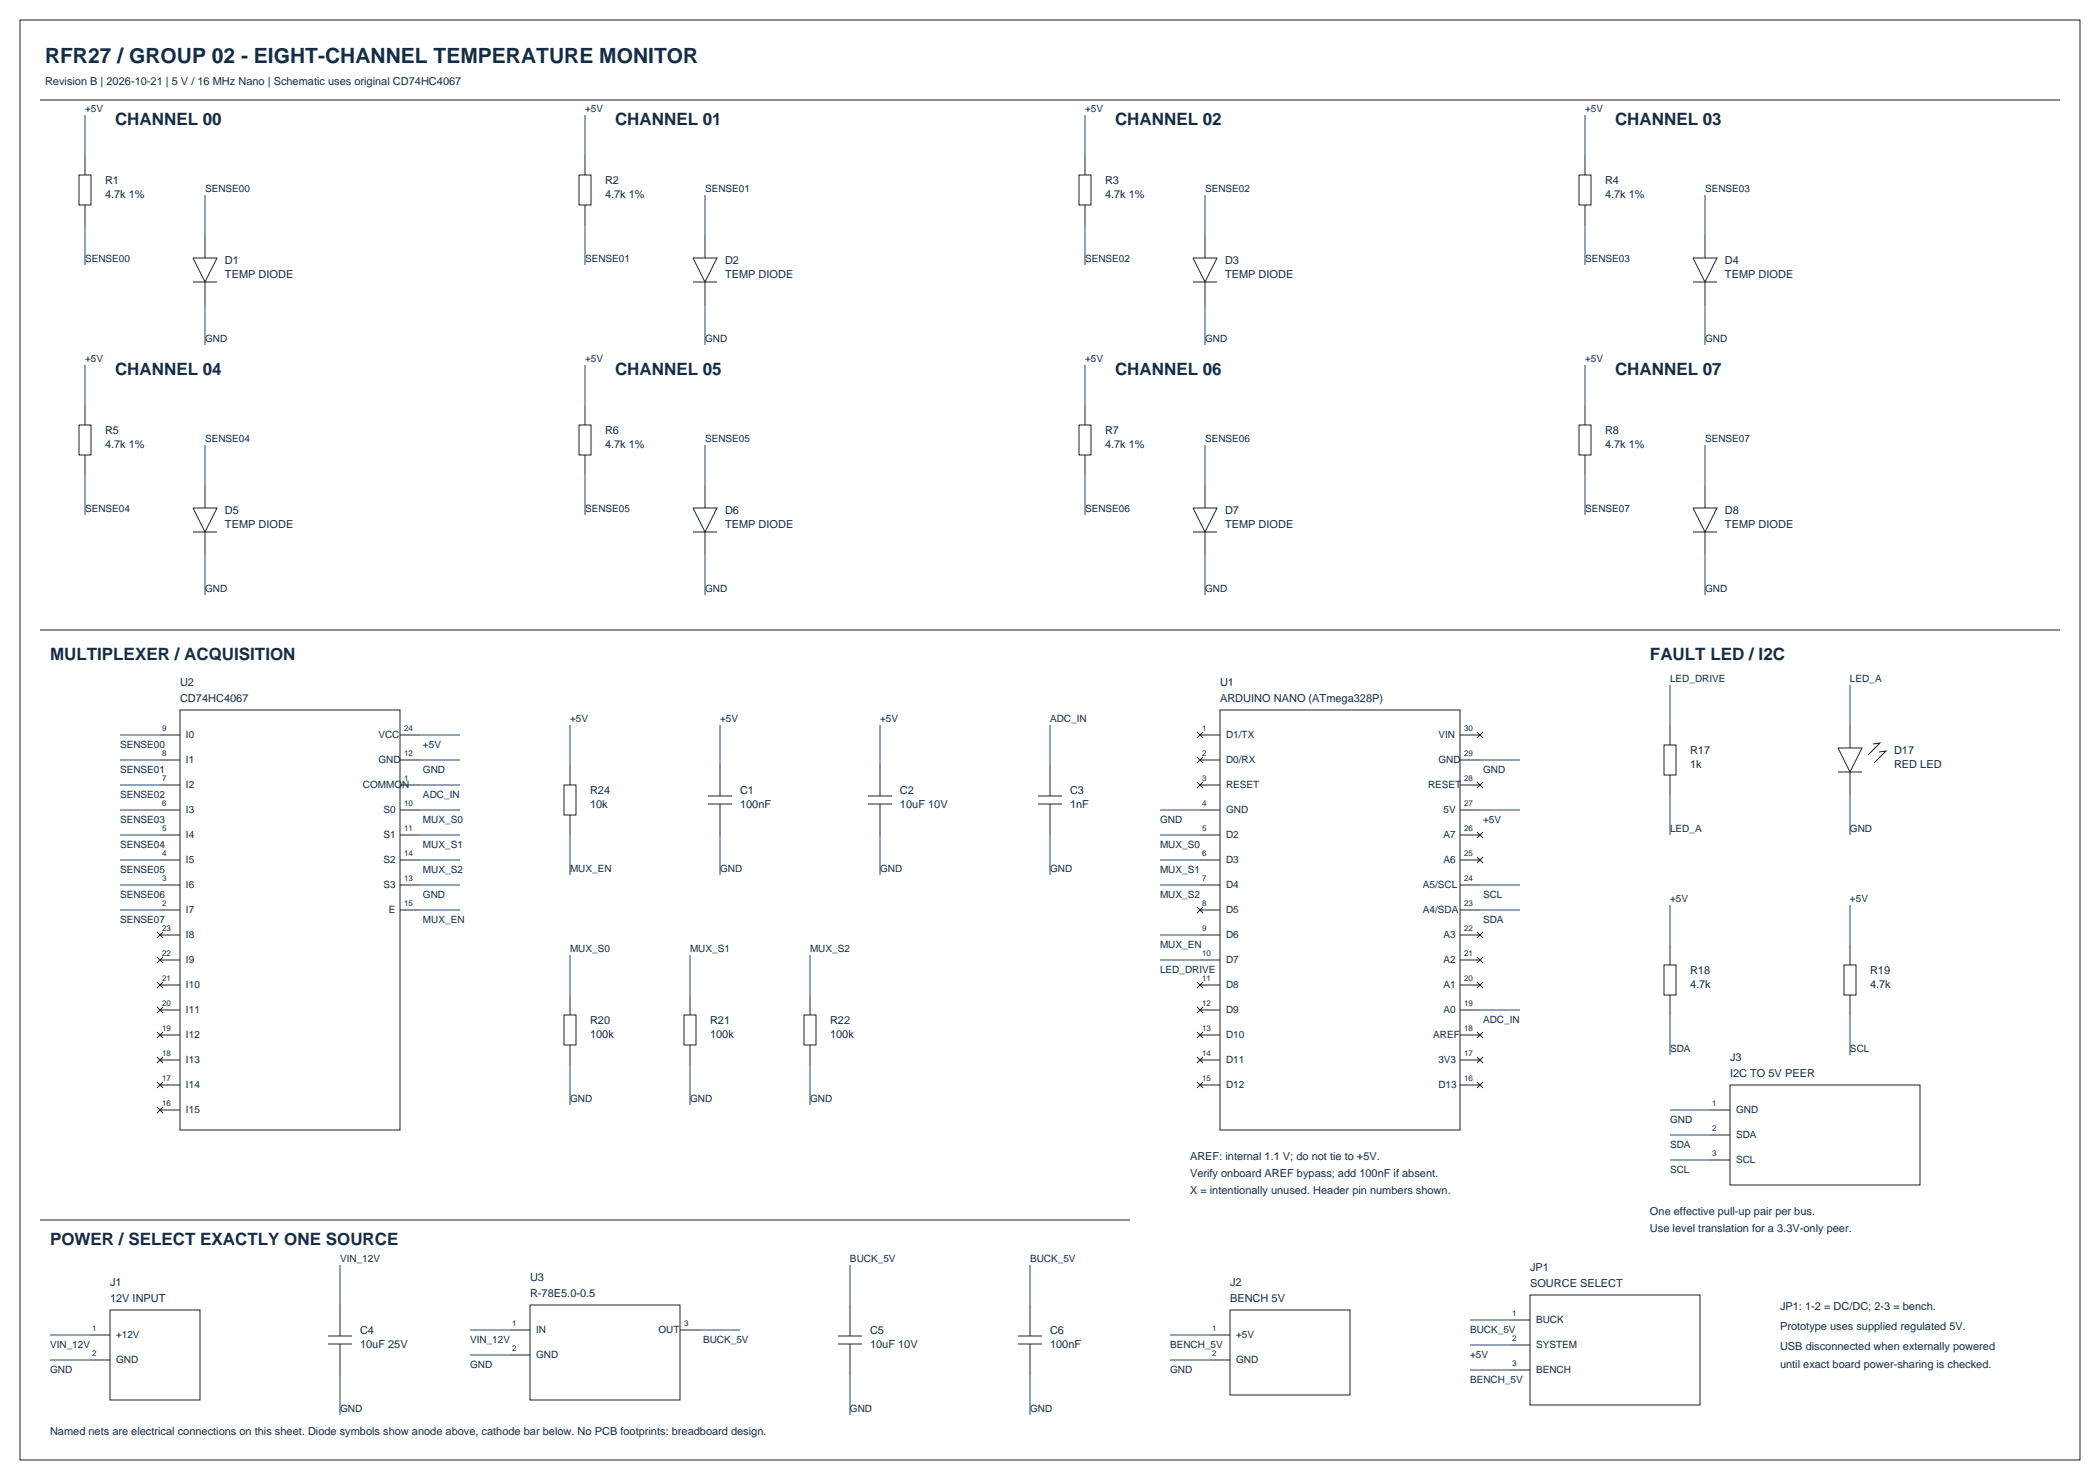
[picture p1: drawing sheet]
<svg xmlns="http://www.w3.org/2000/svg" width="533mm" height="376mm" viewBox="0 0 533 376" stroke-linecap="round" stroke-linejoin="round" font-family="sans-serif">
<g fill="none" stroke="#222" stroke-width=".25">
<path d="M5.1 5.1h523.2v365.7h-523.2zM10.2 25.4h513M21.6 39.4v5M148.6 39.4v5M275.6 39.4v5M402.6 39.4v5M20.1 44.4h3v7.7h-3zM21.6 52.1v5M52.1 59.7v5.8M147.1 44.4h3v7.7h-3zM148.6 52.1v5M179.1 59.7v5.8"/>
<path d="M274.1 44.4h3v7.7h-3zM275.6 52.1v5M306.1 59.7v5.8M401.1 44.4h3v7.7h-3zM402.6 52.1v5M433.1 59.7v5.8M49 65.5h6.1l-3 6.1zM49 71.6h6.1M52.1 71.6v5.9M176 65.5h6.1l-3 6.1zM176 71.6h6.1M179.1 71.6v5.9"/>
<path d="M303 65.5h6.1l-3 6.1zM303 71.6h6.1M306.1 71.6v5.9M430 65.5h6.1l-3 6.1zM430 71.6h6.1M433.1 71.6v5.9M20.1 107.9h3v7.7h-3zM21.6 102.9v5M21.6 115.6v5M147.1 107.9h3v7.7h-3zM148.6 102.9v5M148.6 115.6v5"/>
<path d="M274.1 107.9h3v7.7h-3zM275.6 102.9v5M275.6 115.6v5M401.1 107.9h3v7.7h-3zM402.6 102.9v5M402.6 115.6v5M49 129h6.1l-3 6.1zM49 135.1h6.1M52.1 123.2v5.8M52.1 135.1v5.9M176 129h6.1l-3 6.1zM176 135.1h6.1"/>
<path d="M179.1 123.2v5.8M179.1 135.1v5.9M303 129h6.1l-3 6.1zM303 135.1h6.1M306.1 123.2v5.8M306.1 135.1v5.9M430 129h6.1l-3 6.1zM430 135.1h6.1M433.1 123.2v5.8M433.1 135.1v5.9M10.2 160h513M40.6 186.7h5.1"/>
<path d="M40.6 193h5.1M40.6 199.4h5.1M45.7 180.3h55.9v106.7h-55.9zM101.6 186.7h5.1M101.6 193h5.1M101.6 199.4h5.1M143.3 199.4h3v7.6h-3zM144.8 194.3v5.1M182.9 194.3v7.9M223.5 194.3v7.9M266.7 194.3v7.9M304 185.9l1.6 1.6"/>
<path d="M304 192.3l1.6 1.5M304 198.6l1.6 1.6M304.8 186.7h5.1M304.8 193h5.1M304.8 199.4h5.1M305.6 185.9l-1.6 1.6M305.6 192.3l-1.6 1.5M305.6 198.6l-1.6 1.6M309.9 180.3h60.9v106.7h-60.9zM370.8 186.7h5.1M370.8 193h5.1M370.8 199.4h5.1"/>
<path d="M375.2 185.9l1.5 1.6M375.2 198.6l1.5 1.6M376.7 185.9l-1.5 1.6M376.7 198.6l-1.5 1.6M422.7 189.2h3v7.6h-3zM424.2 184.1v5.1M424.2 196.8v5.1M466.9 190h6l-3 6.1zM466.9 196.1h6M469.9 184.1v5.9M469.9 196.1v5.8M475.7 189l1.8-.3-3 3.1"/>
<path d="M477.3 191l1.7-.2-3 3M40.6 205.7h5.1M40.6 212.1h5.1M40.6 218.4h5.1M101.6 205.7h5.1M101.6 212.1h5.1M101.6 218.4h5.1M144.8 207v5.1M179.8 202.2h6.1M179.8 204.2h6.1M182.9 204.2v7.9M220.5 202.2h6.1"/>
<path d="M220.5 204.2h6.1M223.5 204.2v7.9M263.7 202.2h6M263.7 204.2h6M266.7 204.2v7.9M304.8 205.7h5.1M304.8 212.1h5.1M304.8 218.4h5.1M370.8 205.7h5.1M370.8 212.1h5.1M370.8 218.4h5.1M375.2 211.3l1.5 1.6"/>
<path d="M375.2 217.7l1.5 1.5M376.7 211.3l-1.5 1.6M376.7 217.7l-1.5 1.5M39.9 236.7l1.5 1.6M40.6 224.8h5.1M40.6 231.1h5.1M40.6 237.5h5.1M41.4 236.7l-1.5 1.6M101.6 224.8h5.1M101.6 231.1h5.1M304 230.4l1.6 1.5M304.8 224.8h5.1"/>
<path d="M304.8 231.1h5.1M304.8 237.5h5.1M305.6 230.4l-1.6 1.5M370.8 224.8h5.1M370.8 231.1h5.1M370.8 237.5h5.1M375.2 236.7l1.5 1.6M376.7 236.7l-1.5 1.6M39.9 243.1l1.5 1.5M39.9 249.4l1.5 1.6M39.9 255.8l1.5 1.5M40.6 243.8h5.1"/>
<path d="M40.6 250.2h5.1M40.6 256.5h5.1M41.4 243.1l-1.5 1.5M41.4 249.4l-1.5 1.6M41.4 255.8l-1.5 1.5M143.3 257.8h3v7.6h-3zM144.8 252.7v5.1M173.7 257.8h3.1v7.6h-3.1zM175.3 252.7v5.1M204.2 257.8h3.1v7.6h-3.1zM205.7 252.7v5.1M304 249.4l1.6 1.6"/>
<path d="M304 255.8l1.6 1.5M304.8 243.8h5.1M304.8 250.2h5.1M304.8 256.5h5.1M305.6 249.4l-1.6 1.6M305.6 255.8l-1.6 1.5M370.8 243.8h5.1M370.8 250.2h5.1M370.8 256.5h5.1M375.2 243.1l1.5 1.5M375.2 249.4l1.5 1.6M376.7 243.1l-1.5 1.5"/>
<path d="M376.7 249.4l-1.5 1.6M422.7 245.1h3v7.6h-3zM424.2 240v5.1M424.2 252.7v5.1M468.4 245.1h3v7.6h-3zM469.9 240v5.1M469.9 252.7v5.1M39.9 262.1l1.5 1.6M39.9 268.5l1.5 1.5M39.9 274.8l1.5 1.6M40.6 262.9h5.1M40.6 269.2h5.1"/>
<path d="M40.6 275.6h5.1M41.4 262.1l-1.5 1.6M41.4 268.5l-1.5 1.5M41.4 274.8l-1.5 1.6M144.8 265.4v5.1M175.3 265.4v5.1M205.7 265.4v5.1M304 262.1l1.6 1.6M304 268.5l1.6 1.5M304 274.8l1.6 1.6M304.8 262.9h5.1M304.8 269.2h5.1"/>
<path d="M304.8 275.6h5.1M305.6 262.1l-1.6 1.6M305.6 268.5l-1.6 1.5M305.6 274.8l-1.6 1.6M370.8 262.9h5.1M370.8 269.2h5.1M370.8 275.6h5.1M375.2 262.1l1.5 1.6M375.2 268.5l1.5 1.5M375.2 274.8l1.5 1.6M376.7 262.1l-1.5 1.6M376.7 268.5l-1.5 1.5"/>
<path d="M376.7 274.8l-1.5 1.6M439.4 275.6h48.3v25.4h-48.3zM39.9 281.2l1.5 1.5M40.6 281.9h5.1M41.4 281.2l-1.5 1.5M434.3 281.9h5.1M434.3 288.3h5.1M434.3 294.6h5.1M10.2 309.9h276.8M22.9 339.1h5M27.9 332.7h22.9v22.9h-22.9zM83.3 339.3h6.1"/>
<path d="M86.4 331.5v7.8M129.5 337.8h5.1M134.6 331.5h38.1v24.1h-38.1zM172.7 337.8h5.1M212.9 339.3h6M215.9 331.5v7.8M258.6 339.3h6.1M261.6 331.5v7.8M307.3 339.1h5.1M312.4 332.7h30.5v21.6h-30.5zM383.5 335.3h5.1M388.6 328.9h43.2v28h-43.2z"/>
<path d="M22.9 345.4h5M83.3 341.4h6.1M86.4 341.4v7.8M129.5 344.2h5.1M212.9 341.4h6M215.9 341.4v7.8M258.6 341.4h6.1M261.6 341.4v7.8M307.3 345.4h5.1M383.5 341.6h5.1M383.5 348h5.1"/>
</g>
<g fill="none" stroke="#214b73" stroke-width=".25">
<path d="M21.6 29.2v10.2M148.6 29.2v10.2M275.6 29.2v10.2M402.6 29.2v10.2M21.6 57.1v10.2M52.1 49.5v10.2M148.6 57.1v10.2M179.1 49.5v10.2M275.6 57.1v10.2M306.1 49.5v10.2M402.6 57.1v10.2M433.1 49.5v10.2"/>
<path d="M52.1 77.5v10.1M179.1 77.5v10.1M306.1 77.5v10.1M433.1 77.5v10.1M21.6 92.7v10.2M148.6 92.7v10.2M275.6 92.7v10.2M402.6 92.7v10.2M52.1 113v10.2M179.1 113v10.2M306.1 113v10.2M433.1 113v10.2"/>
<path d="M21.6 120.6v10.2M148.6 120.6v10.2M275.6 120.6v10.2M402.6 120.6v10.2M52.1 141v10.1M179.1 141v10.1M306.1 141v10.1M433.1 141v10.1M424.2 174v10.1M469.9 174v10.1M30.5 186.7h10.1M30.5 193h10.1"/>
<path d="M30.5 199.4h10.1M106.7 186.7h10.1M106.7 193h10.1M106.7 199.4h10.1M144.8 184.1v10.2M182.9 184.1v10.2M223.5 184.1v10.2M266.7 184.1v10.2M375.9 193h10.2M30.5 205.7h10.1M30.5 212.1h10.1M30.5 218.4h10.1"/>
<path d="M106.7 205.7h10.1M106.7 212.1h10.1M106.7 218.4h10.1M144.8 212.1v10.1M182.9 212.1v10.1M223.5 212.1v10.1M266.7 212.1v10.1M294.6 205.7h10.2M294.6 212.1h10.2M294.6 218.4h10.2M375.9 205.7h10.2M424.2 201.9v10.2"/>
<path d="M469.9 201.9v10.2M30.5 224.8h10.1M30.5 231.1h10.1M106.7 224.8h10.1M106.7 231.1h10.1M294.6 224.8h10.2M294.6 237.5h10.2M375.9 224.8h10.2M375.9 231.1h10.2M424.2 229.9v10.1M469.9 229.9v10.1M144.8 242.6v10.1"/>
<path d="M175.3 242.6v10.1M205.7 242.6v10.1M294.6 243.8h10.2M375.9 256.5h10.2M424.2 257.8v10.2M469.9 257.8v10.2M144.8 270.5v10.2M175.3 270.5v10.2M205.7 270.5v10.2M424.2 281.9h10.1M424.2 288.3h10.1M424.2 294.6h10.1"/>
<path d="M12.7 339.1h10.2M86.4 321.3v10.2M119.4 337.8h10.1M177.8 337.8h10.2M215.9 321.3v10.2M261.6 321.3v10.2M297.2 339.1h10.1M373.4 335.3h10.1M12.7 345.4h10.2M86.4 349.2v10.2M119.4 344.2h10.1M215.9 349.2v10.2"/>
<path d="M261.6 349.2v10.2M297.2 345.4h10.1M373.4 341.6h10.1M373.4 348h10.1"/>
</g>
<text font-size="5.3" fill="#142d45" x="11.4" y="16">RFR27 / GROUP 02 - EIGHT-CHANNEL TEMPERATURE MONITOR</text>
<g font-size="4.3" fill="#142d45">
<text x="29.2" y="31.7">CHANNEL 00</text>
<text x="156.2" y="31.7">CHANNEL 01</text>
<text x="283.2" y="31.7">CHANNEL 02</text>
<text x="410.2" y="31.7">CHANNEL 03</text>
<text x="29.2" y="95.2">CHANNEL 04</text>
<text x="156.2" y="95.2">CHANNEL 05</text>
<text x="283.2" y="95.2">CHANNEL 06</text>
<text x="410.2" y="95.2">CHANNEL 07</text>
<text x="12.7" y="167.6">MULTIPLEXER / ACQUISITION</text>
<text x="419.1" y="167.6">FAULT LED / I2C</text>
<text x="12.7" y="316.2">POWER / SELECT EXACTLY ONE SOURCE</text>
</g>
<g font-size="2.8" fill="#142d45">
<text x="11.4" y="21.6">Revision B | 2026-10-21 | 5 V / 16 MHz Nano | Schematic uses original CD74HC4067</text>
<text x="26.7" y="46.7">R1</text>
<text x="153.7" y="46.7">R2</text>
<text x="280.7" y="46.7">R3</text>
<text x="407.7" y="46.7">R4</text>
<text x="26.7" y="50.3">4.7k 1%</text>
<text x="153.7" y="50.3">4.7k 1%</text>
<text x="280.7" y="50.3">4.7k 1%</text>
<text x="407.7" y="50.3">4.7k 1%</text>
<text x="57.1" y="67.1">D1</text>
<text x="57.1" y="70.6">TEMP DIODE</text>
<text x="184.1" y="67.1">D2</text>
<text x="184.1" y="70.6">TEMP DIODE</text>
<text x="311.2" y="67.1">D3</text>
<text x="311.2" y="70.6">TEMP DIODE</text>
<text x="438.1" y="67.1">D4</text>
<text x="438.1" y="70.6">TEMP DIODE</text>
<text x="26.7" y="110.2">R5</text>
<text x="26.7" y="113.8">4.7k 1%</text>
<text x="153.7" y="110.2">R6</text>
<text x="153.7" y="113.8">4.7k 1%</text>
<text x="280.7" y="110.2">R7</text>
<text x="280.7" y="113.8">4.7k 1%</text>
<text x="407.7" y="110.2">R8</text>
<text x="407.7" y="113.8">4.7k 1%</text>
<text x="57.1" y="130.6">D5</text>
<text x="184.1" y="130.6">D6</text>
<text x="311.2" y="130.6">D7</text>
<text x="438.1" y="130.6">D8</text>
<text x="57.1" y="134.1">TEMP DIODE</text>
<text x="184.1" y="134.1">TEMP DIODE</text>
<text x="311.2" y="134.1">TEMP DIODE</text>
<text x="438.1" y="134.1">TEMP DIODE</text>
<text x="45.7" y="174.2">U2</text>
<text x="45.7" y="178.3">CD74HC4067</text>
<text x="309.9" y="174.2">U1</text>
<text x="309.9" y="178.3">ARDUINO NANO (ATmega328P)</text>
<text x="429.3" y="191.5">R17</text>
<text x="481.1" y="191.5">D17</text>
<text x="429.3" y="195.1">1k</text>
<text x="481.1" y="195.1">RED LED</text>
<text x="149.9" y="201.7">R24</text>
<text x="188" y="201.7">C1</text>
<text x="228.6" y="201.7">C2</text>
<text x="271.8" y="201.7">C3</text>
<text x="149.9" y="205.2">10k</text>
<text x="188" y="205.2">100nF</text>
<text x="228.6" y="205.2">10uF 10V</text>
<text x="271.8" y="205.2">1nF</text>
<text x="429.3" y="247.4">R18</text>
<text x="429.3" y="251">4.7k</text>
<text x="475" y="247.4">R19</text>
<text x="475" y="251">4.7k</text>
<text x="149.9" y="260.1">R20</text>
<text x="149.9" y="263.7">100k</text>
<text x="180.3" y="260.1">R21</text>
<text x="180.3" y="263.7">100k</text>
<text x="210.8" y="260.1">R22</text>
<text x="210.8" y="263.7">100k</text>
<text x="439.4" y="269.5">J3</text>
<text x="439.4" y="273.6">I2C TO 5V PEER</text>
<text x="302.3" y="294.6">AREF: internal 1.1 V; do not tie to +5V.</text>
<text x="302.3" y="299">Verify onboard AREF bypass; add 100nF if absent.</text>
<text x="302.3" y="303.3">X = intentionally unused. Header pin numbers shown.</text>
<text x="419.1" y="308.6">One effective pull-up pair per bus.</text>
<text x="419.1" y="312.9">Use level translation for a 3.3V-only peer.</text>
<text x="388.6" y="322.8">JP1</text>
<text x="27.9" y="326.6">J1</text>
<text x="134.6" y="325.4">U3</text>
<text x="134.6" y="329.4">R-78E5.0-0.5</text>
<text x="312.4" y="326.6">J2</text>
<text x="388.6" y="326.9">SOURCE SELECT</text>
<text x="27.9" y="330.7">12V INPUT</text>
<text x="312.4" y="330.7">BENCH 5V</text>
<text x="452.1" y="332.7">JP1: 1-2 = DC/DC; 2-3 = bench.</text>
<text x="91.4" y="338.8">C4</text>
<text x="221" y="338.8">C5</text>
<text x="266.7" y="338.8">C6</text>
<text x="452.1" y="337.8">Prototype uses supplied regulated 5V.</text>
<text x="91.4" y="342.4">10uF 25V</text>
<text x="221" y="342.4">10uF 10V</text>
<text x="266.7" y="342.4">100nF</text>
<text x="452.1" y="342.9">USB disconnected when externally powered</text>
<text x="452.1" y="347.5">until exact board power-sharing is checked.</text>
<text x="12.7" y="364.5">Named nets are electrical connections on this sheet. Diode symbols show anode above, cathode bar below. No PCB footprints: breadboard design.</text>
</g>
<g font-size="2.5" fill="#142d45">
<text x="21.6" y="28.4">+5V</text>
<text x="148.6" y="28.4">+5V</text>
<text x="275.6" y="28.4">+5V</text>
<text x="402.6" y="28.4">+5V</text>
<text x="52.1" y="48.8">SENSE00</text>
<text x="179.1" y="48.8">SENSE01</text>
<text x="306.1" y="48.8">SENSE02</text>
<text x="433.1" y="48.8">SENSE03</text>
<text x="21.6" y="66.5">SENSE00</text>
<text x="148.6" y="66.5">SENSE01</text>
<text x="275.6" y="66.5">SENSE02</text>
<text x="402.6" y="66.5">SENSE03</text>
<text x="52.1" y="86.9">GND</text>
<text x="179.1" y="86.9">GND</text>
<text x="306.1" y="86.9">GND</text>
<text x="433.1" y="86.9">GND</text>
<text x="21.6" y="91.9">+5V</text>
<text x="148.6" y="91.9">+5V</text>
<text x="275.6" y="91.9">+5V</text>
<text x="402.6" y="91.9">+5V</text>
<text x="52.1" y="112.3">SENSE04</text>
<text x="179.1" y="112.3">SENSE05</text>
<text x="306.1" y="112.3">SENSE06</text>
<text x="433.1" y="112.3">SENSE07</text>
<text x="21.6" y="130">SENSE04</text>
<text x="148.6" y="130">SENSE05</text>
<text x="275.6" y="130">SENSE06</text>
<text x="402.6" y="130">SENSE07</text>
<text x="52.1" y="150.4">GND</text>
<text x="179.1" y="150.4">GND</text>
<text x="306.1" y="150.4">GND</text>
<text x="433.1" y="150.4">GND</text>
<text x="424.2" y="173.2">LED_DRIVE</text>
<text x="469.9" y="173.2">LED_A</text>
<text x="144.8" y="183.4">+5V</text>
<text x="182.9" y="183.4">+5V</text>
<text x="223.5" y="183.4">+5V</text>
<text x="266.7" y="183.4">ADC_IN</text>
<text x="30.5" y="190">SENSE00</text>
<text x="47.2" y="187.5">I0</text>
<text x="96.1" y="187.5">VCC</text>
<text x="107.4" y="190">+5V</text>
<text x="311.4" y="187.5">D1/TX</text>
<text x="365.4" y="187.5">VIN</text>
<text x="30.5" y="196.3">SENSE01</text>
<text x="47.2" y="193.8">I1</text>
<text x="96.1" y="193.8">GND</text>
<text x="107.4" y="196.3">GND</text>
<text x="311.4" y="193.8">D0/RX</text>
<text x="365.4" y="193.8">GND</text>
<text x="376.7" y="196.3">GND</text>
<text x="30.5" y="202.7">SENSE02</text>
<text x="47.2" y="200.2">I2</text>
<text x="92.2" y="200.2">COMMON</text>
<text x="107.4" y="202.7">ADC_IN</text>
<text x="311.4" y="200.2">RESET</text>
<text x="362.7" y="200.2">RESET</text>
<text x="30.5" y="209">SENSE03</text>
<text x="47.2" y="206.5">I3</text>
<text x="97.4" y="206.5">S0</text>
<text x="107.4" y="209">MUX_S0</text>
<text x="294.6" y="209">GND</text>
<text x="311.4" y="206.5">GND</text>
<text x="366.7" y="206.5">5V</text>
<text x="376.7" y="209">+5V</text>
<text x="30.5" y="215.4">SENSE04</text>
<text x="47.2" y="212.9">I4</text>
<text x="97.4" y="212.9">S1</text>
<text x="107.4" y="215.4">MUX_S1</text>
<text x="294.6" y="215.4">MUX_S0</text>
<text x="311.4" y="212.9">D2</text>
<text x="366.7" y="212.9">A7</text>
<text x="424.2" y="211.3">LED_A</text>
<text x="469.9" y="211.3">GND</text>
<text x="30.5" y="221.7">SENSE05</text>
<text x="47.2" y="219.2">I5</text>
<text x="97.4" y="219.2">S2</text>
<text x="107.4" y="221.7">MUX_S2</text>
<text x="144.8" y="221.5">MUX_EN</text>
<text x="182.9" y="221.5">GND</text>
<text x="223.5" y="221.5">GND</text>
<text x="266.7" y="221.5">GND</text>
<text x="294.6" y="221.7">MUX_S1</text>
<text x="311.4" y="219.2">D3</text>
<text x="366.7" y="219.2">A6</text>
<text x="47.2" y="225.6">I6</text>
<text x="97.4" y="225.6">S3</text>
<text x="311.4" y="225.6">D4</text>
<text x="361.4" y="225.6">A5/SCL</text>
<text x="30.5" y="228.1">SENSE06</text>
<text x="47.2" y="231.9">I7</text>
<text x="98.8" y="231.9">E</text>
<text x="107.4" y="228.1">GND</text>
<text x="294.6" y="228.1">MUX_S2</text>
<text x="311.4" y="231.9">D5</text>
<text x="361.4" y="231.9">A4/SDA</text>
<text x="376.7" y="228.1">SCL</text>
<text x="424.2" y="229.1">+5V</text>
<text x="469.9" y="229.1">+5V</text>
<text x="30.5" y="234.4">SENSE07</text>
<text x="47.2" y="238.3">I8</text>
<text x="107.4" y="234.4">MUX_EN</text>
<text x="311.4" y="238.3">D6</text>
<text x="366.7" y="238.3">A3</text>
<text x="376.7" y="234.4">SDA</text>
<text x="47.2" y="244.6">I9</text>
<text x="144.8" y="241.8">MUX_S0</text>
<text x="175.3" y="241.8">MUX_S1</text>
<text x="205.7" y="241.8">MUX_S2</text>
<text x="294.6" y="240.8">MUX_EN</text>
<text x="311.4" y="244.6">D7</text>
<text x="366.7" y="244.6">A2</text>
<text x="47.2" y="251">I10</text>
<text x="294.6" y="247.1">LED_DRIVE</text>
<text x="311.4" y="251">D8</text>
<text x="366.7" y="251">A1</text>
<text x="47.2" y="257.3">I11</text>
<text x="311.4" y="257.3">D9</text>
<text x="366.7" y="257.3">A0</text>
<text x="47.2" y="263.7">I12</text>
<text x="311.4" y="263.7">D10</text>
<text x="364" y="263.7">AREF</text>
<text x="376.7" y="259.8">ADC_IN</text>
<text x="424.2" y="267.2">SDA</text>
<text x="469.9" y="267.2">SCL</text>
<text x="47.2" y="270">I13</text>
<text x="311.4" y="270">D11</text>
<text x="365.4" y="270">3V3</text>
<text x="47.2" y="276.4">I14</text>
<text x="144.8" y="279.9">GND</text>
<text x="175.3" y="279.9">GND</text>
<text x="205.7" y="279.9">GND</text>
<text x="311.4" y="276.4">D12</text>
<text x="365.4" y="276.4">D13</text>
<text x="47.2" y="282.7">I15</text>
<text x="424.2" y="285.2">GND</text>
<text x="440.9" y="282.7">GND</text>
<text x="424.2" y="291.6">SDA</text>
<text x="440.9" y="289.1">SDA</text>
<text x="424.2" y="297.9">SCL</text>
<text x="440.9" y="295.4">SCL</text>
<text x="86.4" y="320.5">VIN_12V</text>
<text x="215.9" y="320.5">BUCK_5V</text>
<text x="261.6" y="320.5">BUCK_5V</text>
<text x="29.5" y="339.9">+12V</text>
<text x="119.4" y="341.1">VIN_12V</text>
<text x="136.1" y="338.6">IN</text>
<text x="167.2" y="338.6">OUT</text>
<text x="178.6" y="341.1">BUCK_5V</text>
<text x="313.9" y="339.9">+5V</text>
<text x="373.4" y="338.6">BUCK_5V</text>
<text x="390.1" y="336">BUCK</text>
<text x="12.7" y="342.4">VIN_12V</text>
<text x="29.5" y="346.2">GND</text>
<text x="119.4" y="347.5">GND</text>
<text x="136.1" y="344.9">GND</text>
<text x="297.2" y="342.4">BENCH_5V</text>
<text x="313.9" y="346.2">GND</text>
<text x="373.4" y="344.9">+5V</text>
<text x="390.1" y="342.4">SYSTEM</text>
<text x="12.7" y="348.7">GND</text>
<text x="297.2" y="348.7">GND</text>
<text x="373.4" y="351.3">BENCH_5V</text>
<text x="390.1" y="348.7">BENCH</text>
<text x="86.4" y="358.6">GND</text>
<text x="215.9" y="358.6">GND</text>
<text x="261.6" y="358.6">GND</text>
</g>
<g font-size="2" fill="#142d45">
<text x="41.1" y="185.7">9</text>
<text x="102.6" y="185.7">24</text>
<text x="305.3" y="185.7">1</text>
<text x="371.9" y="185.7">30</text>
<text x="41.1" y="192">8</text>
<text x="102.6" y="192">12</text>
<text x="305.3" y="192">2</text>
<text x="371.9" y="192">29</text>
<text x="41.1" y="198.4">7</text>
<text x="102.6" y="198.4">1</text>
<text x="305.3" y="198.4">3</text>
<text x="371.9" y="198.4">28</text>
<text x="41.1" y="204.7">6</text>
<text x="102.6" y="204.7">10</text>
<text x="305.3" y="204.7">4</text>
<text x="371.9" y="204.7">27</text>
<text x="41.1" y="211.1">5</text>
<text x="102.6" y="211.1">11</text>
<text x="305.3" y="211.1">5</text>
<text x="371.9" y="211.1">26</text>
<text x="41.1" y="217.4">4</text>
<text x="102.6" y="217.4">14</text>
<text x="305.3" y="217.4">6</text>
<text x="371.9" y="217.4">25</text>
<text x="41.1" y="223.8">3</text>
<text x="102.6" y="223.8">13</text>
<text x="305.3" y="223.8">7</text>
<text x="371.9" y="223.8">24</text>
<text x="41.1" y="230.1">2</text>
<text x="102.6" y="230.1">15</text>
<text x="305.3" y="230.1">8</text>
<text x="371.9" y="230.1">23</text>
<text x="41.1" y="236.5">23</text>
<text x="305.3" y="236.5">9</text>
<text x="371.9" y="236.5">22</text>
<text x="41.1" y="242.8">22</text>
<text x="305.3" y="242.8">10</text>
<text x="371.9" y="242.8">21</text>
<text x="41.1" y="249.2">21</text>
<text x="305.3" y="249.2">11</text>
<text x="371.9" y="249.2">20</text>
<text x="41.1" y="255.5">20</text>
<text x="305.3" y="255.5">12</text>
<text x="371.9" y="255.5">19</text>
<text x="41.1" y="261.9">19</text>
<text x="305.3" y="261.9">13</text>
<text x="371.9" y="261.9">18</text>
<text x="41.1" y="268.2">18</text>
<text x="305.3" y="268.2">14</text>
<text x="371.9" y="268.2">17</text>
<text x="41.1" y="274.6">17</text>
<text x="305.3" y="274.6">15</text>
<text x="371.9" y="274.6">16</text>
<text x="41.1" y="280.9">16</text>
<text x="434.8" y="280.9">1</text>
<text x="434.8" y="287.3">2</text>
<text x="434.8" y="293.6">3</text>
<text x="384" y="334.3">1</text>
<text x="23.4" y="338.1">1</text>
<text x="130" y="336.8">1</text>
<text x="173.7" y="336.8">3</text>
<text x="307.8" y="338.1">1</text>
<text x="384" y="340.6">2</text>
<text x="23.4" y="344.4">2</text>
<text x="130" y="343.2">2</text>
<text x="307.8" y="344.4">2</text>
<text x="384" y="347">3</text>
</g>
</svg>
